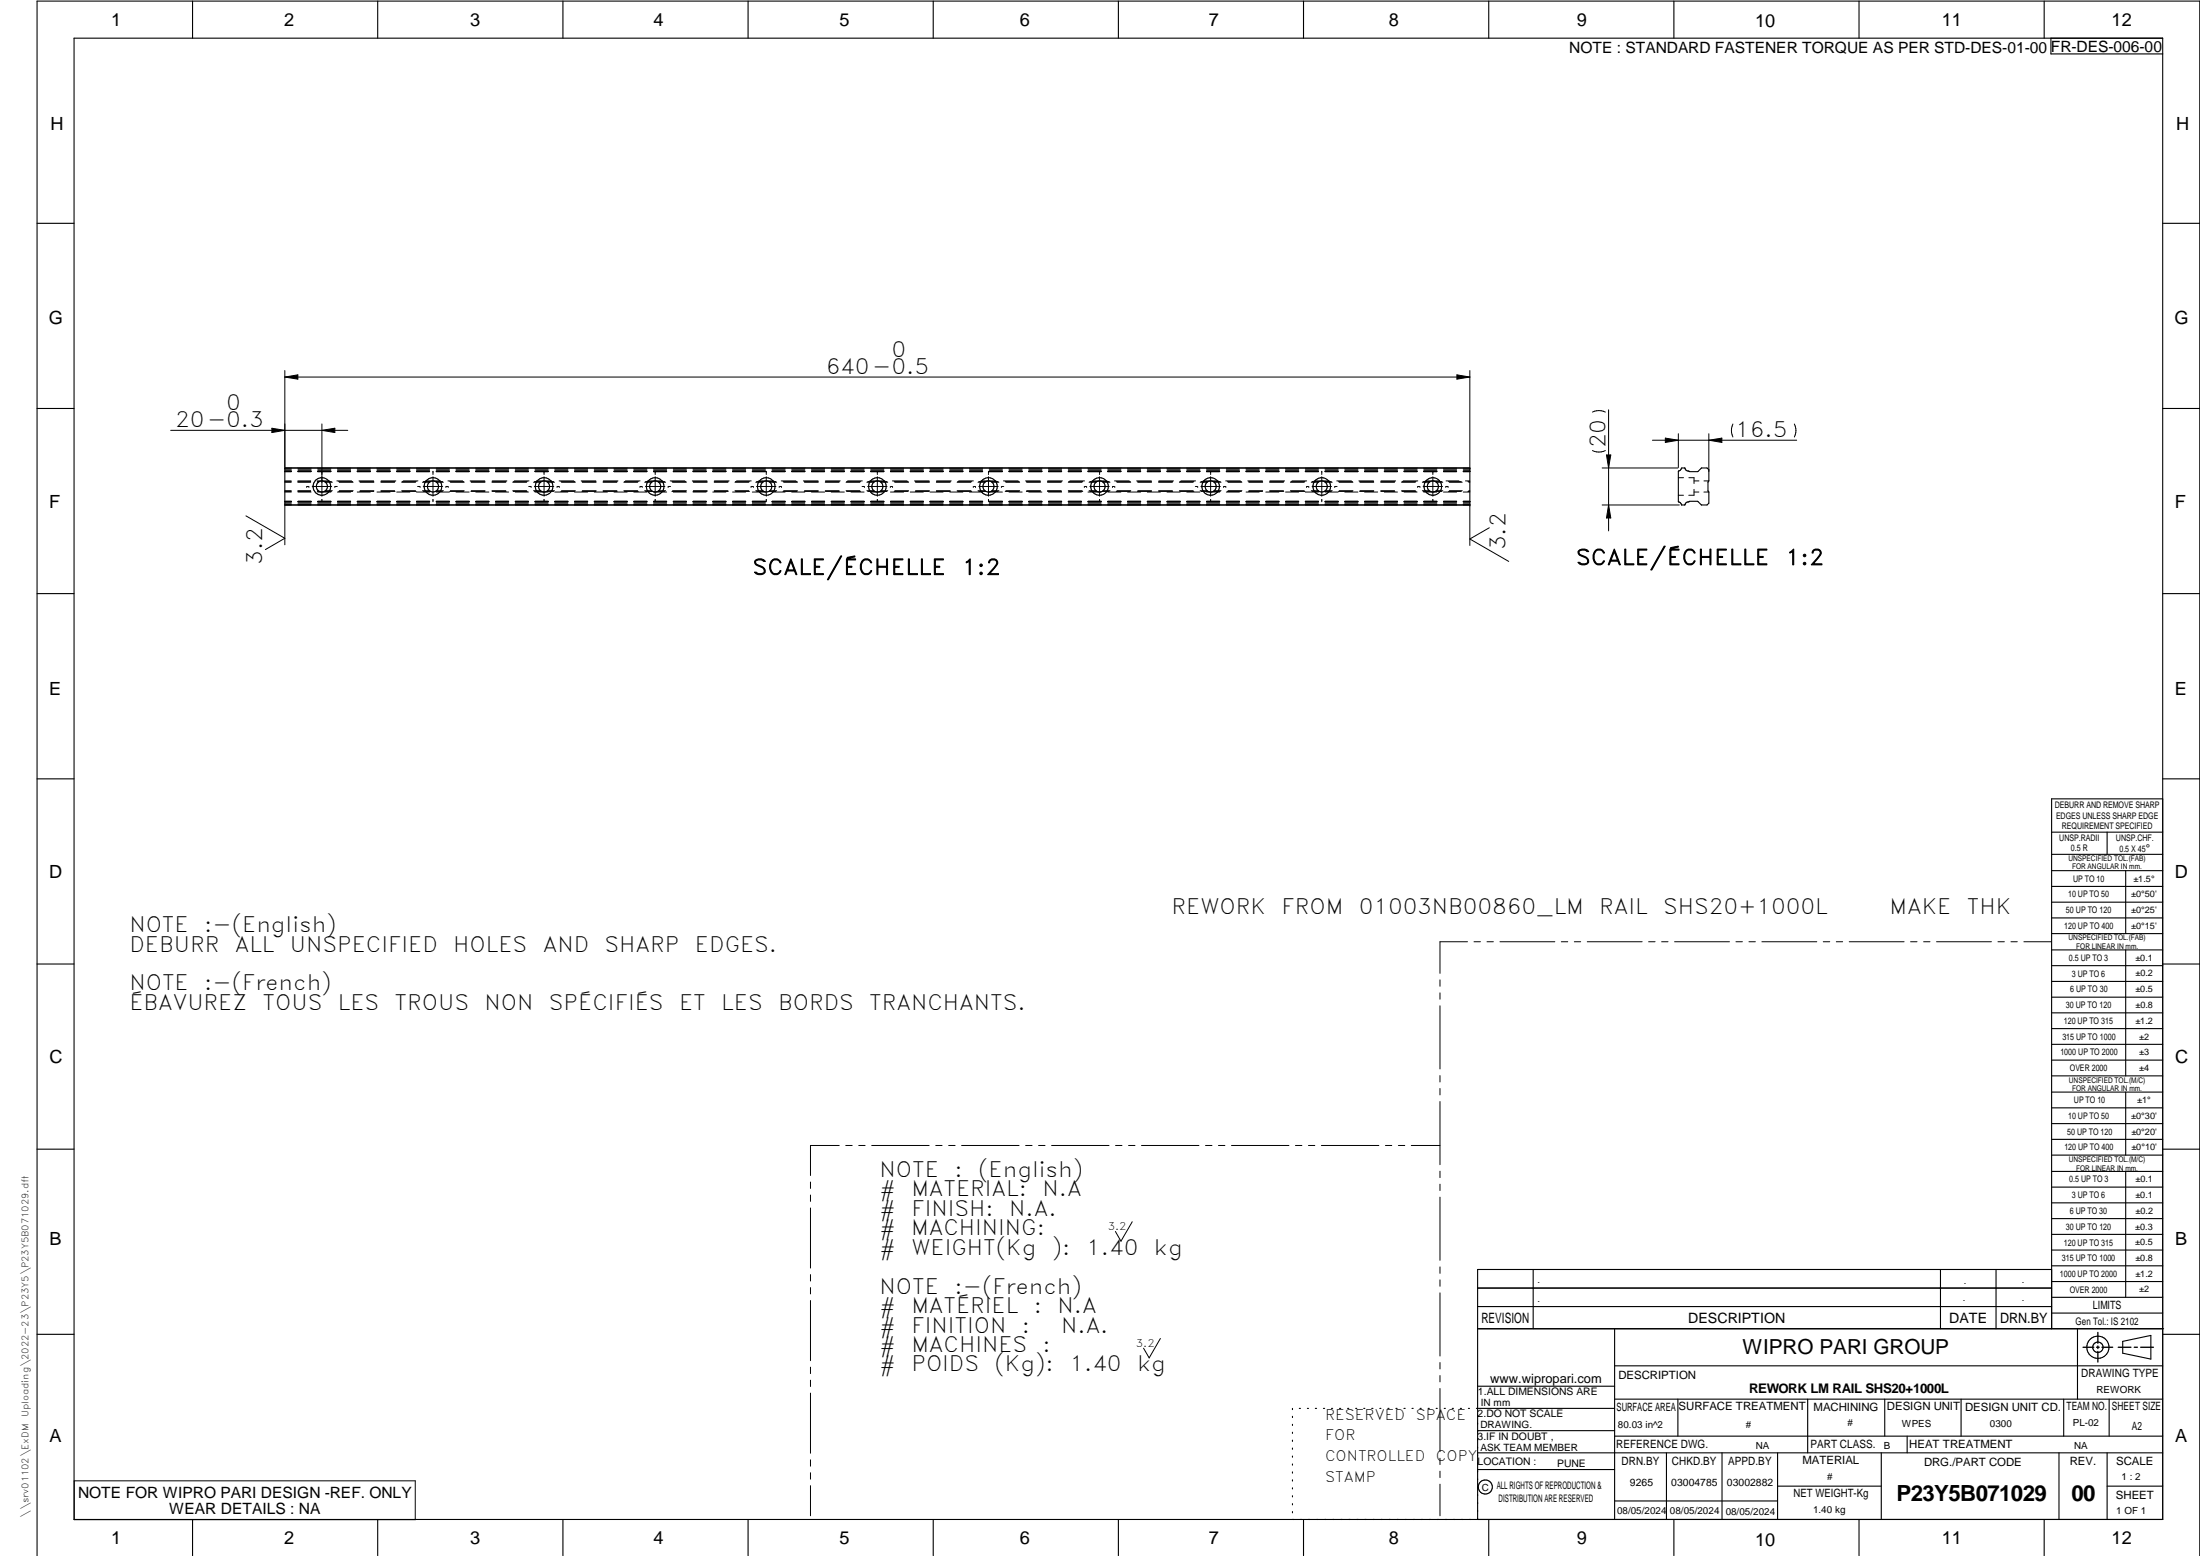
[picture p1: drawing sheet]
<svg xmlns="http://www.w3.org/2000/svg" width="594mm" height="420mm" viewBox="0 0 594 420" stroke-linecap="round" stroke-linejoin="round" font-family="sans-serif">
<g fill="none" stroke="#000" stroke-width=".3">
<path d="M20 10.3h564v400h-564zM52 .3v10M102 .3v10M152 .3v10M202 .3v10M252 .3v10M302 .3v10M352 .3v10M402 .3v10M452 .3v10M502 .3v10M552 .3v10"/>
<path d="M553.8 10.3v4.3h30.2M10 60.3h10M584 60.3h10M10 110.3h10M584 110.3h10M396.9 126.4h.1M396.9 136.4h.1M396.9 126.4v10M396.9 126.4h-320v10h320M453.2 127.2l.6-.3 .3-.5h.8a1.51 1.51 0 0 0 1.4 1h2.1l1.1-1h1.5l.4 .5v3l-.2 .3 .2 5.7-.4 .5h-1.5l-1.1-1h-2.3a1.34 1.34 0 0 0-1.2 1l-.8-.1-.3-.5-.6-.4zM10 160.3h10M584 160.3h10"/>
<path d="M10 210.3h10M584 215.7h-30v143.1M584 210.3h10M554 230.7h30M554 224.7h30M554 235.1h30M554 239.4h30M569 224.7v6M574 235.1v17M554 243.6h30M554 247.9h30M554 252.1h30"/>
<path d="M554 256.5h30M574 256.5v34M10 260.3h10M554 260.8h30M554 265h30M554 269.3h30M554 273.5h30M554 277.7h30M584 260.3h10M554 282h30M554 286.3h30M554 290.5h30"/>
<path d="M554 294.9h30M554 299.1h30M574 294.9v17M10 310.3h10M554 303.4h30M554 307.7h30M554 311.9h30M554 316.3h30M574 316.3v34M584 310.3h10M554 320.5h30M554 324.8h30"/>
<path d="M554 329.1h30M554 333.3h30M554 337.5h30M399 358.8h185.3M399 352.8h155M399 347.8h155M414 342.8v16M436 358.8v51.5M524 342.8v16M539 342.8v16M554 342.8h-155v67.5M554 341.8h30"/>
<path d="M554 346.1h30M554 350.3h30M554 354.6h30M561 358.8v19M10 360.3h10M399 374.3h37M436 368.8h148M436 377.8h148M453.1 377.8v10M488.1 377.8v14.5M508.9 377.8v10M529.6 377.8v10"/>
<path d="M557.3 377.8v10M569.5 377.8v10M573.2 362.2l7.6-1.6v6.4l-7.6-1.6zM584 360.3h10M349 380.3v.3M349 382.4v.4M349 384.6v.3M349 386.7v.4M349 388.9v.3M349 391v.4M349 393.2v.3M349 395.3v.3"/>
<path d="M349 397.4v.4M349 399.6v.3M350.9 380.3h.3M353 380.3h.3M355.2 380.3h.3M357.4 380.3h.3M359.6 380.3h.3M361.7 380.3h.3M363.9 380.3h.3M366.1 380.3h.3M368.3 380.3h.3M370.4 380.3h.3"/>
<path d="M372.6 380.3h.3M374.8 380.3h.3M376.9 380.3h.4M379.1 380.3h.3M381.3 380.3h.3M383.4 380.3h.4M385.6 380.3h.4M387.8 380.3h.3M390 380.3h.3M392.1 380.3h.4M394.3 380.3h.4M396.5 380.3h.3"/>
<path d="M399 396.8h37M399 392.3h185M399 386.3h37M436 387.8h148M436 380.3h-37.3M450 392.3v18M465 392.3v18M480 392.3v18M508 392.3v18M515 387.8v4.5M556 392.3v18M569 392.3v18"/>
<path d="M52 410.3v9.8M102 410.3v9.8M152 410.3v9.8M202 410.3v9.8M252 410.3v9.8M302 410.3v9.8M349 401.7v.4M349 403.9v.3M349 406v.4M349 408.2v.3M352 410.3v9.8M402 410.3v9.8"/>
<path d="M436 405.3h44M452 410.3v9.8M480 401.3h28M502 410.3v9.8M552 410.3v9.8M569 401.3h15M10 420.1v-419.8h584v419.8"/>
<circle cx="86.9" cy="131.4" r="2.37"/>
<circle cx="86.9" cy="131.4" r="1.5"/>
<circle cx="116.9" cy="131.4" r="2.37"/>
<circle cx="116.9" cy="131.4" r="1.5"/>
<circle cx="146.9" cy="131.4" r="1.5"/>
<circle cx="146.9" cy="131.4" r="2.38"/>
<circle cx="176.9" cy="131.4" r="2.37"/>
<circle cx="176.9" cy="131.4" r="1.5"/>
<circle cx="206.9" cy="131.4" r="2.37"/>
<circle cx="206.9" cy="131.4" r="1.5"/>
<circle cx="236.9" cy="131.4" r="1.5"/>
<circle cx="236.9" cy="131.4" r="2.38"/>
<circle cx="266.9" cy="131.4" r="1.49"/>
<circle cx="266.9" cy="131.4" r="2.37"/>
<circle cx="296.9" cy="131.4" r="2.37"/>
<circle cx="296.9" cy="131.4" r="1.5"/>
<circle cx="326.9" cy="131.4" r="1.5"/>
<circle cx="326.9" cy="131.4" r="2.38"/>
<circle cx="356.9" cy="131.4" r="1.49"/>
<circle cx="356.9" cy="131.4" r="2.37"/>
<circle cx="386.9" cy="131.4" r="2.37"/>
<circle cx="386.9" cy="131.4" r="1.5"/>
<circle cx="566.5" cy="363.8" r="1.4"/>
<circle cx="566.5" cy="363.8" r="3"/>
<circle cx="401.1" cy="401.5" r="1.91"/>
</g>
<g fill="none" stroke="#000" stroke-width=".27">
<path d="M46.1 116.2h47.8M73.4 115.6l3.5 .6-3.5 .6zM76.9 100.1v26.1M76.9 101.8h320M76.9 101.8l3.5-.6v1.2zM86.9 114.5v19.5M86.9 116.2l3.5-.6v1.2zM393.4 101.2l3.5 .6-3.5 .6zM396.9 100.1v26M433.5 111.3l-1.7-.4-1.8 .4M434.4 110.7v32.7M446.2 118.9h39"/>
<path d="M449.7 118.3l3.5 .6-3.5 .6zM453.2 117.1v9.1M461.4 117.1v10.2M461.4 118.9l3.6-.6v1.2zM467.9 114.5l-.4 1.7 .4 1.8M484.5 114.5l.5 1.7-.5 1.8M66.4 139.3l10.5 6.1-5.2 3M76.9 127.3h1.8M76.9 127.4h1.8M76.9 135.9h1.8M76.9 135.4h1.8M76.9 132.9h1.8"/>
<path d="M76.9 129.9h1.7M76.9 130h1.7M76.9 130.2h1.7M76.9 132.5h1.7M76.9 132.7h1.7M76.9 126.9h1.8M76.9 136.4h1.8M76.9 126.4h1.8M76.9 127.2h1.8M76.9 136.5v10.6M76.9 136.3h1.8M76.9 135.5h1.8"/>
<path d="M80.4 129.9h3.5M80.4 130h3.5M80.4 130.2h3.5M80.4 132.5h3.5M80.4 132.7h3.5M80.5 127.3h3.5M80.5 127.4h3.5M80.5 135.9h3.5M80.5 135.4h3.5M80.5 132.9h3.5M80.5 126.9h3.5M80.5 136.4h3.5"/>
<path d="M80.5 126.4h3.5M80.5 127.2h3.5M80.5 136.3h3.5M80.5 135.5h3.5M82.8 131.4h.1M82.9 131.4h.4M83.4 131.4h.1M84.3 131.4h5.2M85.7 129.9h1.2M85.7 130h.5M85.7 130.2h.3M85.7 132.5h.3"/>
<path d="M85.7 132.7h.5M85.8 127.3h3.5M85.8 127.4h3.5M85.8 135.9h3.5M85.8 135.4h3.5M85.8 132.9h3.5M85.8 135.4h3.6M85.8 126.9h3.5M85.8 136.4h3.5M85.8 126.4h3.5M85.8 127.2h3.6M85.8 136.3h3.5"/>
<path d="M85.8 135.5h3.6M86.9 127.9h.1M86.9 127.3h.1M86.9 134.9h.1M86.9 134.9v.6M87 129.9h2M87.6 132.7h1.9M87.6 130h1.9M87.9 132.5h1.8M87.9 130.2h1.8M90.4 131.4h.1M90.5 131.4h.6"/>
<path d="M91 129.9h3.9M91.1 127.3h3.6M91.1 127.4h3.6M91.1 135.9h3.6M91.1 135.4h3.6M91.1 132.9h3.6M91.1 126.9h3.6M91.1 136.4h3.6M91.1 126.4h3.6M91.1 127.2h3.6M91.1 136.3h3.6M91.1 135.5h3.6"/>
<path d="M91.4 132.7h3.8M91.4 130h3.8M91.6 132.5h3.7M91.6 130.2h3.7M96.5 127.3h3.5M96.5 127.4h3.5M96.5 135.9h3.5M96.5 135.4h3.5M96.5 132.9h3.5M96.5 126.9h3.5M96.5 136.4h3.5M96.5 126.4h3.5"/>
<path d="M96.5 127.2h3.5M96.5 136.3h3.5M96.5 135.5h3.5M96.9 129.9h4M97.1 132.7h3.8M97.1 130h3.8M97.2 132.5h3.8M97.2 130.2h3.8M101.8 127.3h3.5M101.8 127.4h3.5M101.8 135.9h3.5M101.8 135.4h3.5"/>
<path d="M101.8 132.9h3.5M101.8 135.4h3.6M101.8 126.9h3.5M101.8 136.4h3.5M101.8 126.4h3.5M101.8 127.2h3.6M101.8 136.3h3.5M101.8 135.5h3.6M102.9 132.5h3.7M102.9 132.7h3.8M102.9 130h3.8M102.9 130.2h3.7"/>
<path d="M102.9 129.9h4M107.1 127.3h3.6M107.1 127.4h3.6M107.1 135.9h3.6M107.1 135.4h3.6M107.1 132.9h3.6M107.1 126.9h3.6M107.1 136.4h3.6M107.1 126.4h3.6M107.1 127.2h3.6M107.1 136.3h3.6M107.1 135.5h3.6"/>
<path d="M108.5 132.5h3.7M108.5 130.2h3.7M108.6 130h3.8M108.6 132.7h3.8M108.9 129.9h4M112.5 127.3h3.5M112.5 127.4h3.5M112.5 135.9h3.5M112.5 135.4h3.5M112.5 132.9h3.5M112.5 126.9h3.5M112.5 136.4h3.5"/>
<path d="M112.5 126.4h3.5M112.5 127.2h3.5M112.5 136.3h3.5M112.5 135.5h3.5M112.8 131.4h.5M113.4 131.4h.1M114.1 132.5h1.8M114.1 130.2h1.8M114.3 131.4h5.2M114.3 132.7h1.9M114.3 130h1.9M114.9 129.9h2"/>
<path d="M116.9 134.9h.1M116.9 134.9v.6M116.9 127.9h.1M116.9 127.3h.1M116.9 127.3v.5M116.9 128.7v5.3M117 129.9h1.9M117.6 132.7h1.9M117.6 130h1.9M117.8 127.3h3.5M117.8 127.4h3.5M117.8 135.9h3.5"/>
<path d="M117.8 135.4h3.5M117.8 132.9h3.5M117.8 135.4h3.6M117.8 126.9h3.5M117.8 136.4h3.5M117.8 126.4h3.5M117.8 127.2h3.6M117.8 136.3h3.5M117.8 135.5h3.6M117.9 132.5h1.8M117.9 130.2h1.8M120.4 131.4h.1"/>
<path d="M120.5 131.4h.4M121 129.9h3.9M121 131.4h.1M121.4 132.7h3.8M121.4 130h3.8M121.6 132.5h3.7M121.6 130.2h3.7M123.1 127.3h3.6M123.1 127.4h3.6M123.1 135.9h3.6M123.1 135.4h3.6M123.1 132.9h3.6"/>
<path d="M123.1 126.9h3.6M123.1 136.4h3.6M123.1 126.4h3.6M123.1 127.2h3.6M123.1 136.3h3.6M123.1 135.5h3.6M127 129.9h3.9M127.2 132.7h3.8M127.2 130h3.8M127.2 132.5h3.8M127.2 130.2h3.8M128.5 127.3h3.5"/>
<path d="M128.5 127.4h3.5M128.5 135.9h3.5M128.5 135.4h3.5M128.5 132.9h3.5M128.5 126.9h3.5M128.5 136.4h3.5M128.5 126.4h3.5M128.5 127.2h3.5M128.5 136.3h3.5M128.5 135.5h3.5M132.9 132.5h3.7M132.9 130.2h3.7"/>
<path d="M132.9 132.7h3.8M132.9 130h3.8M132.9 129.9h4M133.8 127.3h3.5M133.8 127.4h3.5M133.8 135.9h3.5M133.8 135.4h3.5M133.8 132.9h3.5M133.8 135.4h3.6M133.8 126.9h3.5M133.8 136.4h3.5M133.8 126.4h3.5"/>
<path d="M133.8 127.2h3.6M133.8 136.3h3.5M133.8 135.5h3.6M138.5 132.5h3.7M138.5 130.2h3.7M138.6 132.7h3.8M138.6 130h3.8M138.9 129.9h3.9M139.1 127.3h3.6M139.1 127.4h3.6M139.1 135.9h3.6M139.1 135.4h3.6"/>
<path d="M139.1 132.9h3.6M139.1 126.9h3.6M139.1 136.4h3.6M139.1 126.4h3.6M139.1 127.2h3.6M139.1 136.3h3.6M139.1 135.5h3.6M142.8 131.4h.1M142.9 131.4h.4M143.4 131.4h.1M144.1 132.5h1.9M144.1 130.2h1.9"/>
<path d="M144.3 131.4h5.2M144.3 132.7h1.9M144.3 130h1.9M144.5 127.3h3.5M144.5 127.4h3.5M144.5 135.9h3.5M144.5 135.4h3.5M144.5 132.9h3.5M144.5 126.9h3.5M144.5 136.4h3.5M144.5 126.4h3.5M144.5 127.2h3.5"/>
<path d="M144.5 136.3h3.5M144.5 135.5h3.5M144.9 129.9h1.9M146.9 127.9h.1M146.9 127.3h.1M146.9 134.9h.1M146.9 127.3v.5M146.9 134.9v.6M146.9 128.7v5.3M147 129.9h2M147.6 132.7h1.9M147.6 130h1.9"/>
<path d="M147.9 132.5h1.8M147.9 130.2h1.8M149.8 127.3h3.5M149.8 127.4h3.5M149.8 135.9h3.5M149.8 135.4h3.5M149.8 132.9h3.5M149.8 135.4h3.6M149.8 126.9h3.5M149.8 136.4h3.5M149.8 126.4h3.5M149.8 127.2h3.6"/>
<path d="M149.8 136.3h3.5M149.8 135.5h3.6M150.4 131.4h.1M150.5 131.4h.4M151 129.9h3.9M151 131.4h.1M151.4 132.7h3.8M151.4 130h3.8M151.6 132.5h3.8M151.6 130.2h3.8M155.1 127.3h3.6M155.1 127.4h3.6"/>
<path d="M155.1 135.9h3.6M155.1 135.4h3.6M155.1 132.9h3.6M155.1 126.9h3.6M155.1 136.4h3.6M155.1 126.4h3.6M155.1 127.2h3.6M155.1 136.3h3.6M155.1 135.5h3.6M156.9 129.9h4M157.2 132.7h3.7M157.2 130h3.7"/>
<path d="M157.2 132.5h3.8M157.2 130.2h3.8M160.5 127.3h3.5M160.5 127.4h3.5M160.5 135.9h3.5M160.5 135.4h3.5M160.5 132.9h3.5M160.5 126.9h3.5M160.5 136.4h3.5M160.5 126.4h3.5M160.5 127.2h3.5M160.5 136.3h3.5"/>
<path d="M160.5 135.5h3.5M162.8 132.5h3.8M162.8 130.2h3.8M162.9 132.7h3.8M162.9 130h3.8M162.9 129.9h4M165.8 127.4h3.5M165.8 135.9h3.5M165.8 135.4h3.5M165.8 127.3h3.5M165.8 132.9h3.5M165.8 135.4h3.6"/>
<path d="M165.8 126.9h3.5M165.8 136.4h3.5M165.8 126.4h3.5M165.8 127.2h3.6M165.8 136.3h3.5M165.8 135.5h3.6M168.5 132.5h3.7M168.5 130.2h3.7M168.6 132.7h3.8M168.6 130h3.8M168.9 129.9h3.9M171.1 127.4h3.6"/>
<path d="M171.1 135.9h3.6M171.1 135.4h3.6M171.1 127.3h3.6M171.1 132.9h3.6M171.1 126.9h3.6M171.1 136.4h3.6M171.1 126.4h3.6M171.1 127.2h3.6M171.1 136.3h3.6M171.1 135.5h3.6M172.8 131.4h.1M172.9 131.4h.4"/>
<path d="M173.4 131.4h.1M174.1 132.5h1.9M174.1 130.2h1.9M174.3 131.4h5.3M174.3 132.7h1.9M174.3 130h1.9M174.9 129.9h2M176.5 127.4h3.5M176.5 135.9h3.5M176.5 135.4h3.5M176.5 127.3h3.5M176.5 132.9h3.5"/>
<path d="M176.5 126.9h3.5M176.5 136.4h3.5M176.5 126.4h3.5M176.5 127.2h3.5M176.5 136.3h3.5M176.5 135.5h3.5M176.9 127.9h.1M176.9 127.3h.1M176.9 127.3v.5M176.9 128.7v5.3M176.9 134.9h.1M176.9 134.9v.6"/>
<path d="M177 129.9h2M177.6 130h1.9M177.6 132.7h1.9M177.9 130.2h1.8M177.9 132.5h1.8M180.4 131.4h.1M180.5 131.4h.6M181 129.9h3.9M181.4 130h3.8M181.4 132.7h3.8M181.6 130.2h3.7M181.6 132.5h3.7"/>
<path d="M181.8 127.4h3.5M181.8 135.9h3.5M181.8 135.4h3.5M181.8 127.3h3.5M181.8 132.9h3.5M181.8 135.4h3.6M181.8 126.9h3.5M181.8 136.4h3.5M181.8 126.4h3.5M181.8 127.2h3.6M181.8 136.3h3.5M181.8 135.5h3.6"/>
<path d="M186.9 129.9h4M187.1 127.4h3.6M187.1 135.9h3.6M187.1 135.4h3.6M187.1 127.3h3.6M187.1 132.9h3.6M187.1 126.9h3.6M187.1 136.4h3.6M187.1 126.4h3.6M187.1 127.2h3.6M187.1 136.3h3.6M187.1 130h3.8"/>
<path d="M187.1 135.5h3.6M187.1 132.7h3.8M187.2 130.2h3.8M187.2 132.5h3.8M192.5 127.4h3.5M192.5 135.9h3.5M192.5 135.4h3.5M192.5 127.3h3.5M192.5 132.9h3.5M192.5 126.9h3.5M192.5 136.4h3.5M192.5 126.4h3.5"/>
<path d="M192.5 127.2h3.5M192.5 136.3h3.5M192.5 135.5h3.5M192.9 130h3.8M192.9 130.2h3.7M192.9 132.5h3.7M192.9 132.7h3.8M192.9 129.9h4M197.8 127.4h3.6M197.8 135.9h3.6M197.8 135.4h3.6M197.8 127.3h3.6"/>
<path d="M197.8 132.9h3.6M197.8 126.9h3.6M197.8 136.4h3.6M197.8 126.4h3.6M197.8 127.2h3.6M197.8 136.3h3.6M197.8 135.5h3.6M198.5 130.2h3.7M198.5 132.5h3.7M198.6 130h3.8M198.6 132.7h3.8M198.9 129.9h4"/>
<path d="M202.8 131.4h.1M202.9 131.4h.4M203.2 127.4h3.5M203.2 135.9h3.5M203.2 135.4h3.5M203.2 127.3h3.5M203.2 132.9h3.5M203.2 126.9h3.5M203.2 136.4h3.5M203.2 126.4h3.5M203.2 127.2h3.5M203.2 136.3h3.5"/>
<path d="M203.2 135.5h3.5M203.4 131.4h.1M204.1 130.2h1.8M204.1 132.5h1.8M204.3 130h1.9M204.3 131.4h5.2M204.3 132.7h1.9M204.9 129.9h2M206.9 134.9h.1M206.9 134.9v.6M206.9 127.9h.1M206.9 127.3h.1"/>
<path d="M206.9 127.3v.5M206.9 128.7v5.3M207 129.9h2M207.6 132.7h1.9M207.6 130h1.9M207.9 130.2h1.8M207.9 132.5h1.8M208.5 127.4h3.5M208.5 135.9h3.5M208.5 135.4h3.5M208.5 127.3h3.5M208.5 132.9h3.5"/>
<path d="M208.5 126.9h3.5M208.5 136.4h3.5M208.5 126.4h3.5M208.5 127.2h3.5M208.5 136.3h3.5M208.5 135.5h3.5M210.4 131.4h.1M210.5 131.4h.4M211 129.9h3.9M211 131.4h.1M211.4 132.7h3.8M211.4 130h3.8"/>
<path d="M211.6 132.5h3.7M211.6 130.2h3.7M213.8 127.4h3.5M213.8 135.9h3.5M213.8 135.4h3.5M213.8 127.3h3.5M213.8 132.9h3.5M213.8 135.4h3.6M213.8 126.9h3.5M213.8 136.4h3.5M213.8 126.4h3.5M213.8 127.2h3.6"/>
<path d="M213.8 136.3h3.5M213.8 135.5h3.6M216.9 129.9h4M217.2 130h3.8M217.2 132.7h3.8M217.2 130.2h3.8M217.2 132.5h3.8M219.1 127.4h3.6M219.1 135.9h3.6M219.1 135.4h3.6M219.1 127.3h3.6M219.1 132.9h3.6"/>
<path d="M219.1 126.9h3.6M219.1 136.4h3.6M219.1 126.4h3.6M219.1 127.2h3.6M219.1 136.3h3.6M219.1 135.5h3.6M222.9 130.2h3.7M222.9 132.5h3.7M222.9 130h3.8M222.9 132.7h3.8M222.9 129.9h4M224.5 127.4h3.5"/>
<path d="M224.5 135.9h3.5M224.5 135.4h3.5M224.5 127.3h3.5M224.5 132.9h3.5M224.5 126.9h3.5M224.5 136.4h3.5M224.5 126.4h3.5M224.5 127.2h3.5M224.5 136.3h3.5M224.5 135.5h3.5M228.5 130.2h3.7M228.5 132.5h3.7"/>
<path d="M228.6 130h3.8M228.6 132.7h3.8M228.9 129.9h3.9M229.8 127.4h3.5M229.8 135.9h3.5M229.8 135.4h3.5M229.8 127.3h3.5M229.8 132.9h3.5M229.8 135.4h3.6M229.8 126.9h3.5M229.8 136.4h3.5M229.8 126.4h3.5"/>
<path d="M229.8 127.2h3.6M229.8 136.3h3.5M229.8 135.5h3.6M232.8 131.4h.5M233.4 131.4h.1M234.1 130.2h1.9M234.1 132.5h1.9M234.3 131.4h5.2M234.3 130h1.9M234.3 132.7h1.9M234.9 129.9h1.9M235.1 127.4h3.6"/>
<path d="M235.1 135.9h3.6M235.1 135.4h3.6M235.1 127.3h3.6M235.1 132.9h3.6M235.1 126.9h3.6M235.1 136.4h3.6M235.1 126.4h3.6M235.1 127.2h3.6M235.1 136.3h3.6M235.1 135.5h3.6M236.9 127.9h.1M236.9 127.3h.1"/>
<path d="M236.9 127.3v.5M236.9 128.7v5.3M236.9 134.9h.1M236.9 134.9v.6M237 129.9h1.9M237.6 130h1.9M237.6 132.7h1.9M237.9 130.2h1.8M237.9 132.5h1.8M240.4 131.4h.1M240.5 127.4h3.5M240.5 135.9h3.5"/>
<path d="M240.5 135.4h3.5M240.5 127.3h3.5M240.5 132.9h3.5M240.5 126.9h3.5M240.5 136.4h3.5M240.5 126.4h3.5M240.5 127.2h3.5M240.5 136.3h3.5M240.5 135.5h3.5M240.5 131.4h.4M241 129.9h3.9M241 131.4h.1"/>
<path d="M241.4 130h3.8M241.4 132.7h3.8M241.6 130.2h3.8M241.6 132.5h3.8M245.8 127.4h3.5M245.8 135.9h3.5M245.8 135.4h3.5M245.8 127.3h3.5M245.8 132.9h3.5M245.8 135.4h3.6M245.8 126.9h3.5M245.8 136.4h3.5"/>
<path d="M245.8 126.4h3.5M245.8 127.2h3.6M245.8 136.3h3.5M245.8 135.5h3.6M246.9 129.9h4M247.2 130h3.7M247.2 132.7h3.7M247.2 130.2h3.8M247.2 132.5h3.8M251.1 127.4h3.6M251.1 135.9h3.6M251.1 135.4h3.6"/>
<path d="M251.1 127.3h3.6M251.1 132.9h3.6M251.1 126.9h3.6M251.1 136.4h3.6M251.1 126.4h3.6M251.1 127.2h3.6M251.1 136.3h3.6M251.1 135.5h3.6M252.9 130.2h3.7M252.9 132.5h3.7M252.9 130h3.8M252.9 132.7h3.8"/>
<path d="M252.9 129.9h4M256.5 127.4h3.5M256.5 135.4h3.5M256.5 127.3h3.5M256.5 132.9h3.5M256.5 126.9h3.5M256.5 136.4h3.5M256.5 126.4h3.5M256.5 127.2h3.5M256.5 136.3h3.5M256.5 135.9h3.5M256.5 135.5h3.5"/>
<path d="M258.5 130.2h3.7M258.5 132.5h3.7M258.6 130h3.8M258.6 132.7h3.8M258.9 129.9h3.9M261.8 127.4h3.5M261.8 135.4h3.5M261.8 127.3h3.5M261.8 132.9h3.5M261.8 135.4h3.6M261.8 126.9h3.5M261.8 136.4h3.5"/>
<path d="M261.8 126.4h3.5M261.8 127.2h3.6M261.8 136.3h3.5M261.8 135.9h3.5M261.8 135.5h3.6M262.8 131.4h.1M262.9 131.4h.4M263.4 131.4h.1M264.1 130.2h1.9M264.1 132.5h1.9M264.3 131.4h5.3M264.3 130h1.9"/>
<path d="M264.3 132.7h1.9M264.9 129.9h2M266.9 127.9h.1M266.9 127.3h.1M266.9 134.9h.1M266.9 127.3v.5M266.9 128.7v5.3M266.9 134.9v.6M267 129.9h2M267.1 127.4h3.6M267.1 135.4h3.6M267.1 127.3h3.6"/>
<path d="M267.1 132.9h3.6M267.1 126.9h3.6M267.1 136.4h3.6M267.1 126.4h3.6M267.1 127.2h3.6M267.1 136.3h3.6M267.1 135.9h3.6M267.1 135.5h3.6M267.6 130h1.9M267.6 132.7h1.9M267.9 130.2h1.8M267.9 132.5h1.8"/>
<path d="M270.4 131.4h.1M270.5 131.4h.6M271 129.9h3.9M271.4 130h3.8M271.4 132.7h3.8M271.6 130.2h3.8M271.6 132.5h3.8M272.5 127.4h3.5M272.5 135.4h3.5M272.5 127.3h3.5M272.5 132.9h3.5M272.5 126.9h3.5"/>
<path d="M272.5 136.4h3.5M272.5 126.4h3.5M272.5 127.2h3.5M272.5 136.3h3.5M272.5 135.9h3.5M272.5 135.5h3.5M276.9 129.9h4M277.1 130h3.8M277.1 132.7h3.8M277.2 130.2h3.8M277.2 132.5h3.8M277.8 127.4h3.5"/>
<path d="M277.8 135.4h3.5M277.8 127.3h3.5M277.8 132.9h3.5M277.8 135.4h3.6M277.8 126.9h3.5M277.8 136.4h3.5M277.8 126.4h3.5M277.8 127.2h3.6M277.8 136.3h3.5M277.8 135.9h3.5M277.8 135.5h3.6M282.9 130h3.8"/>
<path d="M282.9 130.2h3.7M282.9 132.5h3.7M282.9 132.7h3.8M282.9 129.9h4M283.1 127.4h3.6M283.1 135.4h3.6M283.1 127.3h3.6M283.1 132.9h3.6M283.1 126.9h3.6M283.1 136.4h3.6M283.1 126.4h3.6M283.1 127.2h3.6"/>
<path d="M283.1 136.3h3.6M283.1 135.9h3.6M283.1 135.5h3.6M288.5 127.4h3.5M288.5 135.4h3.5M288.5 127.3h3.5M288.5 132.9h3.5M288.5 126.9h3.5M288.5 136.4h3.5M288.5 126.4h3.5M288.5 127.2h3.5M288.5 136.3h3.5"/>
<path d="M288.5 135.9h3.5M288.5 130.2h3.7M288.5 135.5h3.5M288.5 132.5h3.7M288.6 130h3.8M288.6 132.7h3.8M288.9 129.9h4M292.8 131.4h.1M292.9 131.4h.4M293.4 131.4h.1M293.8 127.4h3.5M293.8 135.4h3.5"/>
<path d="M293.8 127.3h3.5M293.8 132.9h3.5M293.8 135.4h3.6M293.8 126.9h3.5M293.8 136.4h3.5M293.8 126.4h3.5M293.8 127.2h3.6M293.8 136.3h3.5M293.8 135.9h3.5M293.8 135.5h3.6M294.1 130.2h1.8M294.1 132.5h1.8"/>
<path d="M294.3 131.4h5.2M294.3 130h1.9M294.3 132.7h1.9M294.9 129.9h2M296.9 127.9h.1M296.9 127.3h.1M296.9 134.9h.1M296.9 127.3v.5M296.9 128.7v5.3M296.9 134.9v.6M297 129.9h2M297.6 130h1.9"/>
<path d="M297.6 132.7h1.9M297.9 130.2h1.8M297.9 132.5h1.8M299.1 127.4h3.6M299.1 135.4h3.6M299.1 127.3h3.6M299.1 132.9h3.6M299.1 126.9h3.6M299.1 136.4h3.6M299.1 126.4h3.6M299.1 127.2h3.6M299.1 136.3h3.6"/>
<path d="M299.1 135.9h3.6M299.1 135.5h3.6M300.4 131.4h.1M300.5 131.4h.4M301 129.9h3.9M301 131.4h.1M301.4 132.7h3.8M301.4 130h3.8M301.6 132.5h3.7M301.6 130.2h3.7M304.5 127.4h3.5M304.5 135.4h3.5"/>
<path d="M304.5 127.3h3.5M304.5 132.9h3.5M304.5 126.9h3.5M304.5 136.4h3.5M304.5 126.4h3.5M304.5 127.2h3.5M304.5 136.3h3.5M304.5 135.9h3.5M304.5 135.5h3.5M306.9 129.9h4M307.2 130h3.8M307.2 132.7h3.8"/>
<path d="M307.2 130.2h3.8M307.2 132.5h3.8M309.8 127.4h3.5M309.8 135.4h3.5M309.8 127.3h3.5M309.8 132.9h3.5M309.8 135.4h3.6M309.8 126.9h3.5M309.8 136.4h3.5M309.8 126.4h3.5M309.8 127.2h3.6M309.8 136.3h3.5"/>
<path d="M309.8 135.9h3.5M309.8 135.5h3.6M312.9 130.2h3.7M312.9 132.5h3.7M312.9 130h3.8M312.9 132.7h3.8M312.9 129.9h4M315.1 127.4h3.6M315.1 135.4h3.6M315.1 127.3h3.6M315.1 132.9h3.6M315.1 126.9h3.6"/>
<path d="M315.1 136.4h3.6M315.1 126.4h3.6M315.1 127.2h3.6M315.1 136.3h3.6M315.1 135.9h3.6M315.1 135.5h3.6M318.5 130.2h3.7M318.5 132.5h3.7M318.6 130h3.8M318.6 132.7h3.8M318.9 129.9h3.9M320.5 127.4h3.5"/>
<path d="M320.5 135.4h3.5M320.5 127.3h3.5M320.5 132.9h3.5M320.5 126.9h3.5M320.5 136.4h3.5M320.5 126.4h3.5M320.5 127.2h3.5M320.5 136.3h3.5M320.5 135.9h3.5M320.5 135.5h3.5M322.8 131.4h.5M323.4 131.4h.1"/>
<path d="M324.1 130.2h1.9M324.1 132.5h1.9M324.3 131.4h5.2M324.3 130h1.9M324.3 132.7h1.9M324.9 129.9h1.9M325.8 127.4h3.5M325.8 135.4h3.5M325.8 127.3h3.5M325.8 132.9h3.5M325.8 135.4h3.6M325.8 126.9h3.5"/>
<path d="M325.8 136.4h3.5M325.8 126.4h3.5M325.8 127.2h3.6M325.8 136.3h3.5M325.8 135.9h3.5M325.8 135.5h3.6M326.9 127.9h.1M326.9 127.3h.1M326.9 134.9h.1M326.9 127.3v.5M326.9 128.7v5.3M326.9 134.9v.6"/>
<path d="M327 129.9h1.9M327.6 130h1.9M327.6 132.7h1.9M327.9 130.2h1.8M327.9 132.5h1.8M330.4 131.4h.1M330.5 131.4h.4M331 129.9h3.9M331 131.4h.1M331.1 127.4h3.6M331.1 135.4h3.6M331.1 127.3h3.6"/>
<path d="M331.1 132.9h3.6M331.1 126.9h3.6M331.1 136.4h3.6M331.1 126.4h3.6M331.1 127.2h3.6M331.1 136.3h3.6M331.1 135.9h3.6M331.1 135.5h3.6M331.4 130h3.8M331.4 132.7h3.8M331.6 130.2h3.8M331.6 132.5h3.8"/>
<path d="M336.5 127.4h3.5M336.5 135.4h3.5M336.5 127.3h3.5M336.5 132.9h3.5M336.5 126.9h3.5M336.5 136.4h3.5M336.5 126.4h3.5M336.5 127.2h3.5M336.5 136.3h3.5M336.5 135.9h3.5M336.5 135.5h3.5M336.9 129.9h4"/>
<path d="M337.2 130h3.7M337.2 132.7h3.7M337.2 130.2h3.8M337.2 132.5h3.8M341.8 127.4h3.5M341.8 135.4h3.5M341.8 127.3h3.5M341.8 132.9h3.5M341.8 135.4h3.6M341.8 126.9h3.5M341.8 136.4h3.5M341.8 126.4h3.5"/>
<path d="M341.8 127.2h3.6M341.8 136.3h3.5M341.8 135.9h3.5M341.8 135.5h3.6M342.9 130.2h3.7M342.9 132.5h3.7M342.9 130h3.8M342.9 132.7h3.8M342.9 129.9h4M347.1 127.4h3.6M347.1 127.3h3.6M347.1 132.9h3.6"/>
<path d="M347.1 135.4h3.6M347.1 126.9h3.6M347.1 136.4h3.6M347.1 126.4h3.6M347.1 127.2h3.6M347.1 136.3h3.6M347.1 135.9h3.6M347.1 135.5h3.6M348.5 130.2h3.7M348.5 132.5h3.7M348.6 130h3.8M348.6 132.7h3.8"/>
<path d="M348.9 129.9h3.9M350.7 135.4h-3.6M352.5 127.4h3.5M352.5 127.3h3.5M352.5 132.9h3.5M352.5 135.4h3.5M352.5 126.9h3.5M352.5 136.4h3.5M352.5 126.4h3.5M352.5 127.2h3.5M352.5 136.3h3.5M352.5 135.9h3.5"/>
<path d="M352.5 135.5h3.5M352.8 131.4h.1M352.9 131.4h.4M353.4 131.4h.1M354.1 130.2h1.9M354.1 132.5h1.9M354.3 130h1.9M354.3 131.4h5.3M354.3 132.7h1.9M354.9 129.9h2M356 135.4h-3.5M356.9 134.9h.1"/>
<path d="M356.9 134.9v.6M356.9 127.9h.1M356.9 127.3h.1M356.9 127.3v.5M356.9 128.7v5.3M357 129.9h2M357.6 132.7h1.9M357.6 130h1.9M357.8 127.4h3.6M357.8 127.3h3.6M357.8 132.9h3.6M357.8 135.4h3.6"/>
<path d="M357.8 126.9h3.6M357.8 136.4h3.6M357.8 126.4h3.6M357.8 127.2h3.6M357.8 136.3h3.6M357.8 135.9h3.6M357.8 135.5h3.6M357.9 130.2h1.8M357.9 132.5h1.8M360.4 131.4h.1M360.5 131.4h.4M361 129.9h3.9"/>
<path d="M361 131.4h.1M361.4 135.4h-3.6M361.4 132.7h3.8M361.4 130h3.8M361.6 130.2h3.8M361.6 132.5h3.8M363.1 127.4h3.6M363.1 127.3h3.6M363.1 132.9h3.6M363.1 135.4h3.6M363.1 126.4h3.6M363.1 126.9h3.6"/>
<path d="M363.1 136.4h3.6M363.1 127.2h3.6M363.1 135.9h3.6M363.1 136.3h3.6M363.1 135.5h3.6M366.7 135.4h-3.6M366.9 129.9h4M367.2 132.7h3.7M367.2 130h3.7M367.2 130.2h3.8M367.2 132.5h3.8M368.5 127.4h3.5"/>
<path d="M368.5 127.3h3.5M368.5 132.9h3.5M368.5 135.4h3.5M368.5 126.4h3.5M368.5 126.9h3.5M368.5 136.4h3.5M368.5 127.2h3.5M368.5 135.9h3.5M368.5 136.3h3.5M368.5 135.5h3.5M372 135.4h-3.5M372.8 130.2h3.8"/>
<path d="M372.9 132.5h3.7M372.9 132.7h3.8M372.9 130h3.8M372.9 129.9h4M373.8 127.4h3.6M373.8 127.3h3.6M373.8 132.9h3.6M373.8 135.4h3.6M373.8 126.4h3.6M373.8 126.9h3.6M373.8 136.4h3.6M373.8 127.2h3.6"/>
<path d="M373.8 135.9h3.6M373.8 136.3h3.6M373.8 135.5h3.6M377.4 135.4h-3.6M378.5 130.2h3.7M378.5 132.5h3.7M378.6 132.7h3.8M378.6 130h3.8M378.9 129.9h4M379.2 127.4h3.5M379.2 127.3h3.5M379.2 132.9h3.5"/>
<path d="M379.2 135.4h3.5M379.2 126.4h3.5M379.2 126.9h3.5M379.2 136.4h3.5M379.2 127.2h3.5M379.2 135.9h3.5M379.2 136.3h3.5M379.2 135.5h3.5M382.7 135.4h-3.5M382.8 131.4h.1M382.9 131.4h.4M383.4 131.4h.1"/>
<path d="M384.1 130.2h1.8M384.1 132.5h1.8M384.3 131.4h5.2M384.3 130h1.9M384.3 132.7h1.9M384.5 127.4h3.5M384.5 127.3h3.5M384.5 132.9h3.5M384.5 135.4h3.5M384.5 126.4h3.5M384.5 126.9h3.5M384.5 136.4h3.5"/>
<path d="M384.5 127.2h3.5M384.5 135.9h3.5M384.5 136.3h3.5M384.5 135.5h3.5M384.9 129.9h2M386.9 127.9h.1M386.9 127.3h.1M386.9 134.9h.1M386.9 127.3v.5M386.9 128.7v5.3M386.9 134.9v.6M387 129.9h1.7"/>
<path d="M387.6 132.7h1.8M387.6 130h1.8M387.9 130.2h1.7M387.9 132.5h1.7M388 135.4h-3.5M389.8 127.4h3.5M389.8 127.3h3.5M389.8 132.9h3.5M389.8 135.4h3.6M389.8 126.4h3.5M389.8 126.9h3.5M389.8 136.4h3.5"/>
<path d="M389.8 127.2h3.6M389.8 135.9h3.5M389.8 136.3h3.5M389.8 135.5h3.6M390.4 131.4h.1M390.5 129.9h3.5M390.5 131.4h.4M391 131.4h.1M391.1 132.7h3.5M391.1 130h3.5M391.4 130.2h3.5M391.4 132.5h3.5"/>
<path d="M393.3 135.4h-3.5M395.1 127.4h1.8M395.1 127.3h1.8M395.1 132.9h1.8M395.1 135.4h1.8M395.1 126.4h1.8M395.1 126.9h1.8M395.1 136.4h1.8M395.1 127.2h1.8M395.1 135.9h1.8M395.1 136.3h1.8M395.1 135.5h1.8"/>
<path d="M395.7 129.9h1.2M396.4 132.7h.5M396.4 130h.5M396.6 130.2h.3M396.6 132.5h.3M396.9 136.5v10.8M396.9 135.4h-1.8M432.6 136.4h20.9M432.6 126.4h20.5M433.5 121.7l-1.7 .4-1.8-.4M433.8 122.9h1.2l-.6 3.5zM434.4 136.4l.6 3.5h-1.2z"/>
<path d="M453.2 129h1.4M453.2 133.7h1.4M456.1 129h1.3v1.6M457.4 132.9h1.4M457.4 132.1v1.6h-1.4M457.4 129.9h1.4M460.1 132.9h1.3M460.1 129.9h1.3M402.2 142.5l-5.3 3 10.5 6.1M396.3 254.3h-7.5v8.5M398 254.3h1.8M401.5 254.3h1.8"/>
<path d="M405 254.3h14.9M421.6 254.3h1.7M425.1 254.3h1.7M428.6 254.3h14.8M445.2 254.3h1.7M448.7 254.3h1.7M452.2 254.3h14.8M468.8 254.3h1.7M472.3 254.3h1.7M475.8 254.3h14.8M492.4 254.3h1.7M495.9 254.3h1.7"/>
<path d="M499.4 254.3h14.8M515.9 254.3h1.8M519.4 254.3h1.8M522.9 254.3h14.9M539.5 254.3h1.7M543 254.3h1.7M546.5 254.3h7.4M388.8 264.6v1.7M388.8 268.1v1.7M388.8 271.6v17M388.8 290.4v1.8M388.8 293.9v1.8"/>
<path d="M388.8 297.4v17.1M218.9 319.2v1.7M226.6 309.3h-7.7v8.1M228.4 309.3h1.7M231.9 309.3h1.7M235.4 309.3h15.5M252.7 309.3h1.7M256.2 309.3h1.7M259.7 309.3h15.5M277 309.3h1.7M280.5 309.3h1.7M284 309.3h15.5"/>
<path d="M301.2 309.3h1.8M304.8 309.3h1.7M308.2 309.3h15.6M325.5 309.3h1.8M329 309.3h1.8M332.5 309.3h15.6M349.8 309.3h1.8M353.3 309.3h1.7M356.8 309.3h15.5M374.1 309.3h1.7M377.6 309.3h1.7M381.1 309.3h7.7"/>
<path d="M388.8 316.3v1.7M388.8 319.8v1.7M218.9 322.7v1.7M218.9 326.2v16.2M305.7 329.9l-3 5.3-1.5-2.7M388.8 323.3v17M218.9 344.2v1.7M218.9 347.7v1.7M218.9 351.2v16.2M388.8 342.1v1.7M388.8 345.6v1.7M388.8 349.1v17.1"/>
<path d="M218.9 369.2v1.7M218.9 372.7v1.7M218.9 376.2v16.2M313.3 361.4l-3 5.3-1.5-2.7M388.8 367.9v1.8M388.8 371.4v1.7M388.8 374.9v17.1M20 399.9h92.1v10.5h-92.1zM218.9 394.2v1.7M218.9 397.7v1.7M388.8 393.8v1.7M388.8 397.3v1.7"/>
<path d="M218.9 401.2v8.1M388.8 400.8v8.5"/>
</g>
<path d="M566.5 359.8v2.9M562.5 363.8h2.9M566.1 363.8h.8M566.5 363.5v.7M566.5 364.9v2.9M567.6 363.8h2.9M572 363.8h3.4M576.3 363.8h.9M578.1 363.8h3.4" fill="none" stroke="#000" stroke-width=".36"/>
<path d="M73.4 115.6l3.5 .6-3.5 .6zM76.9 101.8l3.5-.6v1.2zM86.9 116.2l3.5-.6v1.2zM393.4 101.2l3.5 .6-3.5 .6zM449.7 118.3l3.5 .6-3.5 .6zM461.4 118.9l3.6-.6v1.2zM433.8 122.9h1.2l-.6 3.5zM434.4 136.4l.6 3.5h-1.2z" fill="#000"/>
<g font-size="6">
<text x="512.1" y="405.2">P23Y5B071029</text>
<text x="559.4" y="405.2">00</text>
</g>
<g font-size="5.7">
<text x="223" y="100.9">640-0.5</text>
<text x="240.7" y="96.4">0</text>
<text x="61.1" y="110.8">0</text>
<text x="47.3" y="115.3">20-0.3</text>
<text x="468.6" y="118">16.5</text>
<text x="433.5" y="121" transform="rotate(-90 433.5 121)">20</text>
<text x="406.5" y="148.6" transform="rotate(-90 406.5 148.6)">3.2</text>
<text x="70.8" y="152.5" transform="rotate(-90 70.8 152.5)">3.2</text>
<text x="203.2" y="155.2">SCALE/ÉCHELLE</text>
<text x="259.7" y="155.2">1:2</text>
<text x="425.5" y="152.5">SCALE/ÉCHELLE</text>
<text x="482.1" y="152.5">1:2</text>
<text x="34.9" y="251.7">NOTE</text>
<text x="55.1" y="251.7">:-(English)</text>
<text x="316.4" y="246.7">REWORK</text>
<text x="346" y="246.7">FROM</text>
<text x="366.9" y="246.7">01003NB00860_LM</text>
<text x="431.9" y="246.7">RAIL</text>
<text x="449.1" y="246.7">SHS20+1000L</text>
<text x="510.2" y="246.7">MAKE</text>
<text x="531.1" y="246.7">THK</text>
<text x="34.9" y="256.9">DEBURR</text>
<text x="63.4" y="256.9">ALL</text>
<text x="78.3" y="256.9">UNSPECIFIED</text>
<text x="122.4" y="256.9">HOLES</text>
<text x="146.6" y="256.9">AND</text>
<text x="163.3" y="256.9">SHARP</text>
<text x="187.7" y="256.9">EDGES.</text>
<text x="34.9" y="267.4">NOTE</text>
<text x="55.2" y="267.4">:-(French)</text>
<text x="34.9" y="272.7">ÉBAVUREZ</text>
<text x="70.9" y="272.7">TOUS</text>
<text x="91.2" y="272.7">LES</text>
<text x="106.6" y="272.7">TROUS</text>
<text x="130.9" y="272.7">NON</text>
<text x="148.2" y="272.7">SPÉCIFIÉS</text>
<text x="183.4" y="272.7">ET</text>
<text x="194.8" y="272.7">LES</text>
<text x="210.1" y="272.7">BORDS</text>
<text x="234.7" y="272.7">TRANCHANTS.</text>
<text x="237.5" y="317.8">NOTE</text>
<text x="257.7" y="317.8">:</text>
<text x="264.2" y="317.8">(English)</text>
<text x="237.5" y="323.1">#</text>
<text x="246.1" y="323.1">MATERIAL:</text>
<text x="281.5" y="323.1">N.A</text>
<text x="237.5" y="328.3">#</text>
<text x="246.1" y="328.3">FINISH:</text>
<text x="272.5" y="328.3">N.A.</text>
<text x="237.5" y="333.6">#</text>
<text x="246.1" y="333.6">MACHINING:</text>
<text x="237.5" y="338.8">#</text>
<text x="246.1" y="338.8">WEIGHT(Kg</text>
<text x="284" y="338.8">):</text>
<text x="293.3" y="338.8">1.40</text>
<text x="311.6" y="338.8">kg</text>
<text x="237.5" y="349.3">NOTE</text>
<text x="257.7" y="349.3">:-(French)</text>
<text x="237.5" y="354.6">#</text>
<text x="237.5" y="359.8">#</text>
<text x="246.1" y="354.6">MATÉRIEL</text>
<text x="246.1" y="359.8">FINITION</text>
<text x="275.9" y="359.8">:</text>
<text x="279.2" y="354.6">:</text>
<text x="285.6" y="354.6">N.A</text>
<text x="286.5" y="359.8">N.A.</text>
<text x="237.5" y="365.1">#</text>
<text x="246.1" y="365.1">MACHINES</text>
<text x="281.6" y="365.1">:</text>
<text x="237.5" y="370.3">#</text>
<text x="246.1" y="370.3">POIDS</text>
<text x="268.6" y="370.3">(Kg):</text>
<text x="288.8" y="370.3">1.40</text>
<text x="307.1" y="370.3">kg</text>
</g>
<text font-size="5.6" x="470.5" y="365.5">WIPRO PARI GROUP</text>
<g font-size="4.9">
<text x="30" y="7">1</text>
<text x="76.7" y="7">2</text>
<text x="127" y="7">3</text>
<text x="176.5" y="7">4</text>
<text x="226.7" y="7">5</text>
<text x="275.4" y="7">6</text>
<text x="326.4" y="7">7</text>
<text x="375" y="7">8</text>
<text x="425.8" y="7">9</text>
<text x="473.9" y="7.4">10</text>
<text x="524.3" y="7">11</text>
<text x="570.2" y="7">12</text>
<text x="13.6" y="35.2">H</text>
<text x="587.6" y="35.2">H</text>
<text x="13.2" y="87.5">G</text>
<text x="587.2" y="87.5">G</text>
<text x="13.3" y="137.1">F</text>
<text x="587.3" y="137.1">F</text>
<text x="13.3" y="187.6">E</text>
<text x="587.3" y="187.6">E</text>
<text x="13.3" y="237">D</text>
<text x="587.3" y="237">D</text>
<text x="13.4" y="287.1">C</text>
<text x="587.4" y="287.1">C</text>
<text x="13.4" y="336.3">B</text>
<text x="587.4" y="336.3">B</text>
<text x="13.4" y="389.3">A</text>
<text x="587.4" y="389.3">A</text>
<text x="30" y="417">1</text>
<text x="76.7" y="417">2</text>
<text x="127" y="417">3</text>
<text x="176.5" y="417">4</text>
<text x="226.7" y="417">5</text>
<text x="275.4" y="417">6</text>
<text x="326.4" y="417">7</text>
<text x="375" y="417">8</text>
<text x="425.8" y="417">9</text>
<text x="473.9" y="417.4">10</text>
<text x="524.3" y="417">11</text>
<text x="570.2" y="417">12</text>
</g>
<g font-size="4.2">
<text x="423.7" y="14.3">NOTE : STANDARD FASTENER TORQUE AS PER STD-DES-01-00</text>
<text x="553.8" y="14">FR-DES-006-00</text>
<text x="21.1" y="404.4">NOTE FOR WIPRO PARI DESIGN -REF. ONLY</text>
<text x="45.7" y="408.9">WEAR DETAILS : NA</text>
</g>
<g font-size="3.9">
<text x="357.8" y="383.4">RESERVED</text>
<text x="382.3" y="383.4">SPACE</text>
<text x="357.8" y="388.9">FOR</text>
<text x="357.8" y="394.5">CONTROLLED</text>
<text x="387.8" y="394.5">COPY</text>
<text x="357.8" y="400.1">STAMP</text>
</g>
<g font-size="3.8">
<text x="400.1" y="357.1">REVISION</text>
<text x="455.9" y="357.1">DESCRIPTION</text>
<text x="526.4" y="357.1">DATE</text>
<text x="540.1" y="357.1">DRN.BY</text>
</g>
<text font-size="3.6" x="472.3" y="376.2">REWORK LM RAIL SHS20+1000L</text>
<text font-size="3.5" x="402.4" y="373.3">www.wipropari.com</text>
<g font-size="3.1">
<text x="565.2" y="353.5">LIMITS</text>
<text x="562" y="371.7">DRAWING TYPE</text>
<text x="437" y="372.3">DESCRIPTION</text>
<text x="436.5" y="380.9">SURFACE AREA</text>
<text x="453.3" y="380.9">SURFACE TREATMENT</text>
<text x="489.7" y="380.9">MACHINING</text>
<text x="509.5" y="380.9">DESIGN UNIT</text>
<text x="530.6" y="380.9">DESIGN UNIT CD.</text>
<text x="558" y="380.7">TEAM NO.</text>
<text x="570.3" y="380.7">SHEET SIZE</text>
<text x="575.6" y="386.1">A2</text>
<text x="436.4" y="391.1">REFERENCE DWG.</text>
<text x="437.9" y="395.5">DRN.BY</text>
<text x="451.5" y="395.5">CHKD.BY</text>
<text x="466.6" y="395.5">APPD.BY</text>
<text x="486.7" y="395.4">MATERIAL</text>
<text x="488.9" y="391">PART CLASS.</text>
<text x="515.6" y="391">HEAT TREATMENT</text>
<text x="519.6" y="395.9">DRG./PART CODE</text>
<text x="558.9" y="395.6">REV.</text>
<text x="571.4" y="395.6">SCALE</text>
<text x="484.3" y="404.3">NET WEIGHT-Kg</text>
<text x="571.4" y="404.7">SHEET</text>
</g>
<text font-size="3" x="579.5" y="230.1">°</text>
<g font-size="2.8">
<text x="299.1" y="332.1">3.2</text>
<text x="560.5" y="357.7">Gen Tol.: IS 2102</text>
<text x="306.7" y="363.6">3.2</text>
<text x="399.1" y="376.7">1.ALL DIMENSIONS ARE</text>
<text x="399" y="382.7">2.DO NOT SCALE</text>
<text x="399" y="388.7">3.IF IN DOUBT ,</text>
<text x="399" y="395.5">LOCATION :</text>
<text x="420.5" y="396">PUNE</text>
<text x="440.2" y="401.3">9265</text>
<text x="451.3" y="401.2">03004785</text>
<text x="466.3" y="401.3">03002882</text>
<text x="404.2" y="402">ALL RIGHTS OF REPRODUCTION &amp;</text>
<text x="404.7" y="405.4">DISTRIBUTION ARE RESERVED</text>
</g>
<g font-size="2.7">
<text x="566.1" y="376.2">REWORK</text>
<text x="399.9" y="379.7">IN mm</text>
<text x="399.8" y="385.7">DRAWING.</text>
<text x="436.9" y="385.5">80.03 in^2</text>
<text x="471.4" y="385.6">#</text>
<text x="498.9" y="385.1">#</text>
<text x="513.6" y="385.3">WPES</text>
<text x="537.3" y="385.2">0300</text>
<text x="559.7" y="385.2">PL-02</text>
<text x="399.8" y="391.8">ASK TEAM MEMBER</text>
<text x="474.1" y="391.2">NA</text>
<text x="508.7" y="391.2">B</text>
<text x="560.1" y="391.2">NA</text>
<text x="493.4" y="399.6">#</text>
<text x="572.9" y="399.8">1 : 2</text>
<text x="400.1" y="402.5">C</text>
<text x="436.7" y="408.7">08/05/2024</text>
<text x="450.9" y="408.8">08/05/2024</text>
<text x="466" y="409">08/05/2024</text>
<text x="489.6" y="408.5">1.40 kg</text>
<text x="571.5" y="408.7">1 OF 1</text>
</g>
<g font-size="2.5">
<text x="559.2" y="229.9">0.5 R</text>
<text x="572.3" y="230.1">0.5 X 45</text>
<text x="559.4" y="323.5">3 UP TO 6</text>
<text x="558.9" y="327.8">6 UP TO 30</text>
<text x="557.8" y="332">30 UP TO 120</text>
<text x="415.2" y="346.4">.</text>
<text x="530.3" y="346.6">.</text>
<text x="545.9" y="346.4">.</text>
<text x="415.2" y="351.5">.</text>
<text x="530.1" y="351.3">.</text>
<text x="545.9" y="351.4">.</text>
</g>
<g font-size="2.4">
<text x="554.9" y="218.3">DEBURR AND REMOVE SHARP</text>
<text x="555.2" y="221.1">EDGES UNLESS SHARP EDGE</text>
<text x="556.1" y="227.2">UNSP.RADII</text>
<text x="556.8" y="223.8">REQUIREMENT SPECIFIED</text>
<text x="571.4" y="227">UNSP.CHF.</text>
<text x="559.8" y="238">UP TO 10</text>
<text x="576.1" y="238.1">±1.5°</text>
<text x="558.5" y="242.3">10 UP TO 50</text>
<text x="575.5" y="242.3">±0°50'</text>
<text x="557.4" y="250.8">120 UP TO 400</text>
<text x="557.9" y="246.5">50 UP TO 120</text>
<text x="575.5" y="250.8">±0°15'</text>
<text x="575.5" y="246.6">±0°25'</text>
<text x="558.7" y="259.4">0.5 UP TO 3</text>
<text x="559.5" y="263.7">3 UP TO 6</text>
<text x="576.6" y="259.4">±0.1</text>
<text x="576.6" y="263.7">±0.2</text>
<text x="559" y="268">6 UP TO 30</text>
<text x="576.6" y="268">±0.5</text>
<text x="557.9" y="272.2">30 UP TO 120</text>
<text x="576.6" y="272.2">±0.8</text>
<text x="556.9" y="280.7">315 UP TO 1000</text>
<text x="557.3" y="276.5">120 UP TO 315</text>
<text x="576.6" y="276.5">±1.2</text>
<text x="577.7" y="280.7">±2</text>
<text x="556.4" y="284.9">1000 UP TO 2000</text>
<text x="577.6" y="285">±3</text>
<text x="558.9" y="289.2">OVER 2000</text>
<text x="577.7" y="289.3">±4</text>
<text x="560" y="297.9">UP TO 10</text>
<text x="577.1" y="297.9">±1°</text>
<text x="558.5" y="302.1">10 UP TO 50</text>
<text x="575.5" y="302.2">±0°30'</text>
<text x="557.5" y="310.6">120 UP TO 400</text>
<text x="558.2" y="306.4">50 UP TO 120</text>
<text x="575.5" y="310.6">±0°10'</text>
<text x="575.5" y="306.4">±0°20'</text>
<text x="558.8" y="319.2">0.5 UP TO 3</text>
<text x="576.6" y="323.5">±0.1</text>
<text x="576.6" y="319.3">±0.1</text>
<text x="576.7" y="327.8">±0.2</text>
<text x="576.6" y="332">±0.3</text>
<text x="556.8" y="340.6">315 UP TO 1000</text>
<text x="557.3" y="336.3">120 UP TO 315</text>
<text x="576.6" y="336.3">±0.5</text>
<text x="576.6" y="340.6">±0.8</text>
<text x="556.2" y="344.8">1000 UP TO 2000</text>
<text x="576.6" y="344.8">±1.2</text>
<text x="558.9" y="349">OVER 2000</text>
<text x="577.7" y="349">±2</text>
<text x="7.7" y="382.7" transform="rotate(-90 7.7 382.7)">Uploading\2022-23\P23Y5\P23Y5B071029.dft</text>
<text x="7.7" y="409.9" transform="rotate(-90 7.7 409.9)">\\srv01102\ExDM</text>
</g>
<g font-size="2.1">
<text x="558.6" y="232.4">UNSPECIFIED TOL.(FAB)</text>
<text x="559.5" y="234.8">FOR ANGULAR IN mm.</text>
<text x="558.6" y="254">UNSPECIFIED TOL.(FAB)</text>
<text x="560.7" y="256.3">FOR LINEAR IN mm.</text>
<text x="558.7" y="292.4">UNSPECIFIED TOL.(M/C)</text>
<text x="559.6" y="294.7">FOR ANGULAR IN mm.</text>
<text x="558.7" y="313.8">UNSPECIFIED TOL.(M/C)</text>
<text x="560.6" y="316.2">FOR LINEAR IN mm.</text>
</g>
</svg>
